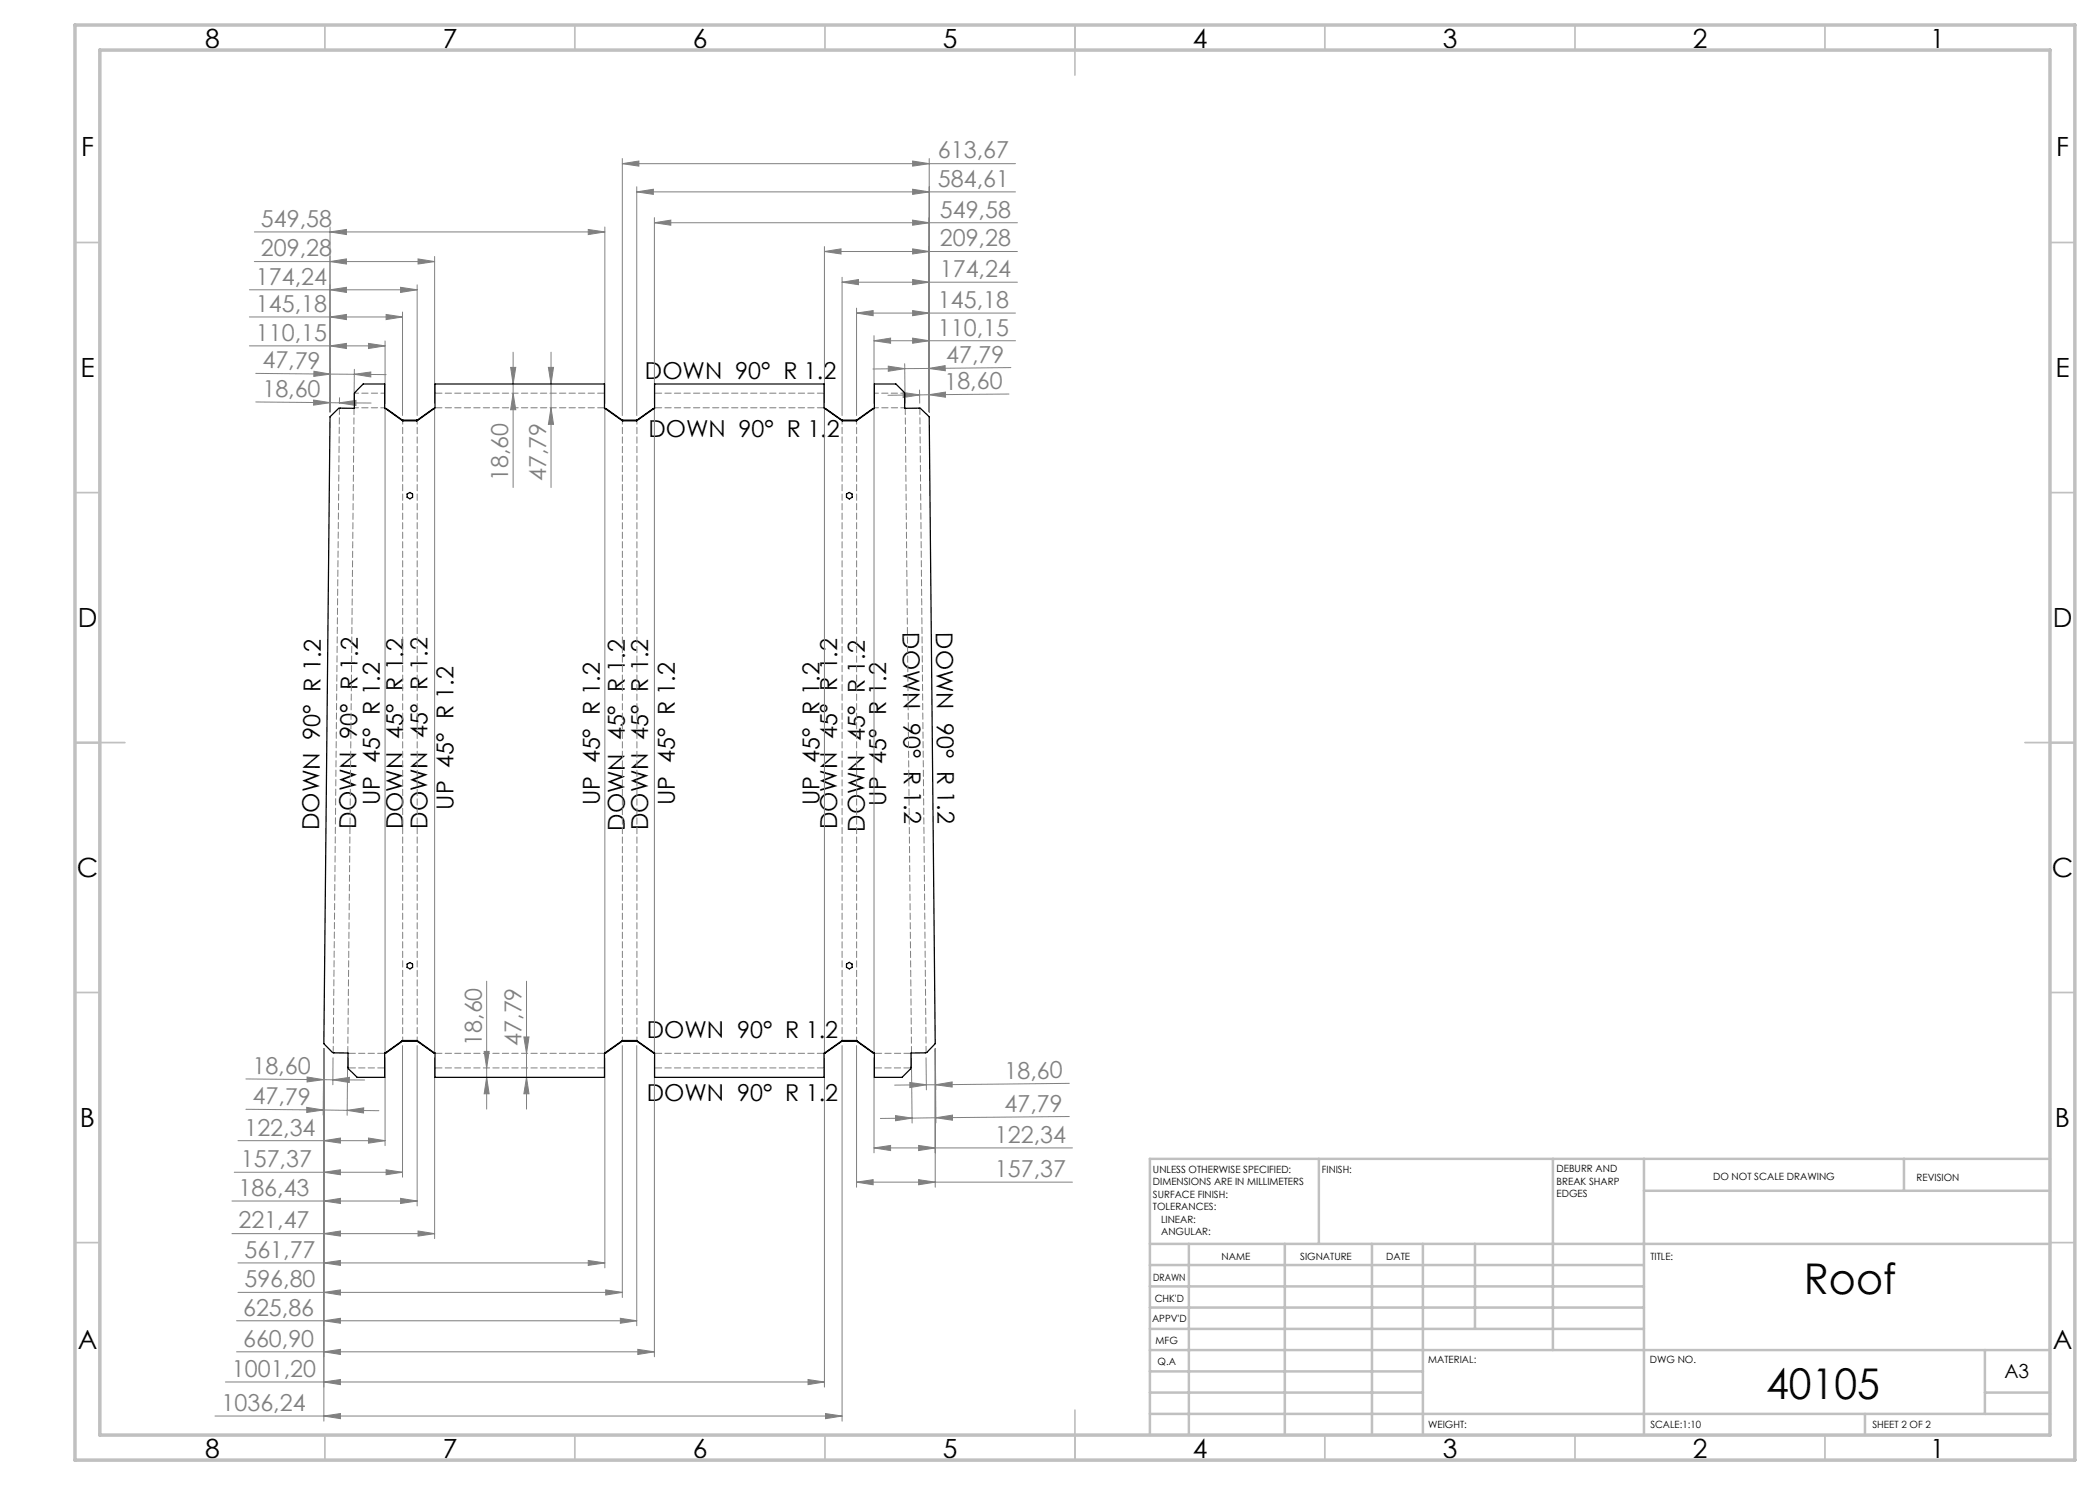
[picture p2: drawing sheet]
<svg xmlns="http://www.w3.org/2000/svg" width="420mm" height="297mm" viewBox="0 0 420 297" stroke-linecap="round" stroke-linejoin="round" font-family="sans-serif">
<g fill="none" stroke="#808080" stroke-width=".2">
<path d="M124.5 32.7l3.3-.5v1zM124.5 31.7v51.4M124.5 32.7h78.6M127.4 38.4l3.3-.6v1.1zM127.4 37.4v45.7M127.4 38.4h75.7M182.5 37.8l3.3 .6-3.3 .5zM182.5 32.2l3.3 .5-3.3 .5zM185.8 31.7v50.7M49.9 58h33.5M50.9 46.4h70.1M50.9 52.3h36"/>
<path d="M66 58l3.3-.5v1zM66 46.4l3.3-.5v1zM66 52.3l3.3-.5v1zM66 45.4v37M80.1 57.5l3.3 .5-3.3 .5zM83.4 57v26.1M83.6 51.8l3.3 .5-3.3 .5zM86.9 51.3v29.3M117.7 45.9l3.3 .5-3.3 .5zM121 45.4v35.3M130.9 44.6l3.3-.6v1zM130.9 43.5v37.2"/>
<path d="M130.9 44.6h72.6M164.9 50.3l3.3-.5v1zM164.9 49.3v31.3M164.9 50.3h38.6M168.4 56.4l3.3-.5v1zM168.4 55.5v27.6M168.4 56.4h35.1M182.5 55.9l3.3 .5-3.3 .5zM182.5 49.8l3.3 .5-3.3 .5zM182.5 44l3.3 .6-3.3 .4zM49.9 63.4h30.6M49.9 69.2h27.1"/>
<path d="M51.2 74.7l19.7 .2M62.8 74.3l3.3 .5-3.3 .5zM66 63.4l3.3-.5v1zM66 69.2l3.3-.5v1zM66 79.5v2.9M66.1 73.8l-.1 8.6M67.9 79.5v1.1M70.9 74.9l3.3-.5v1zM70.9 73.9l-.1 6.7M70.9 74.9h6.3M73.7 68.7l3.3 .5-3.3 .5zM77 68.2v12.5"/>
<path d="M77.2 62.9l3.3 .5-3.3 .5zM80.5 62.4v20.7M102.1 73.5h1.1l-.6 3.3zM102.6 78.7l.6 3.2h-1.1zM102.6 70.4v27.1M109.7 73.5h1l-.5 3.3zM110.2 70.4v27.1M171.3 62.6l3.3-.5v1zM171.3 61.6v21.5M171.3 62.6h31.8M174.8 68.2l3.3-.6v1zM174.8 67.1v13.6"/>
<path d="M174.8 68.2h28.3M177.7 73.2l3.2 .5-3.2 .6zM180.6 78.5l3.3 .5-3.3 .5zM180.9 72.7l.1 7.9M180.9 73.7l-6.3 .1M182.5 67.6l3.3 .6-3.3 .4zM182.5 62.1l3.3 .5-3.3 .5zM183.9 78v2.6M183.9 79l-6.3 .1M185.7 72.7l.1 9.7M185.7 73.7h-4.8M185.7 73.7l3.3-.6 .1 1.1z"/>
<path d="M185.8 78.9l-1.9 .1M185.8 78.9l3.3-.5v1zM201.8 78.8l-16 .1M202.2 73.5l-16.5 .2M51.2 80.4l14.8 .1M62.7 80l3.3 .5-3.3 .5zM66 80.5l1.9 .1M67.9 80.6l3.3-.5v1zM67.9 80.6h6.3M77 81.7v128.9M86.9 81.7v128.9M110.2 81.6l.5 3.3h-1z"/>
<path d="M121 81.7v128.9M130.9 81.7v128.9M164.9 81.7v128.9M174.8 81.7v128.9M97.3 196.2v25.6M105.3 196.2v25.6M49.2 215.8l15.5 .1M61.4 215.4l3.3 .5-3.3 .5zM64.7 215.9l1.9 .1M66.6 216l3.3-.5-.1 1zM66.6 216h6.3M66.6 211.6v5.4"/>
<path d="M69.5 211.6l-.1 11.5M77 211.6v17.5M80.5 209.1v26.3M83.4 209.1v32.1M86.9 211.6v36.1M96.8 210.3h1l-.5 3.3zM97.3 215.5l.5 3.3h-1zM104.8 207.4h1l-.5 3.3zM105.3 215.5l.5 3.3h-1zM121 211.6v42M124.5 209.1v50.4M127.4 209.1v56"/>
<path d="M130.9 211.6v59.8M164.9 211.6v65.8M168.4 209.1v75.1M171.3 209.1v28.4M174.8 211.6v19M182 216.5l3.3 .5-3.3 .5zM182.3 211.6l.1 13M185.2 211.6l.1 6.4M185.3 217h-6.4M185.3 217h1.8M187 209.8v27.7M187 209.8l.1 8.1"/>
<path d="M187 209.8l.2 14.8M187.1 217l3.3-.6v1zM213.9 216.7l-26.8 .3M46.8 234.5h33.7M47.6 228.1h29.4M49.2 221.9l15.5 .1M61.3 221.5l3.4 .5-3.4 .5zM64.6 223l.2-13.2v74.4M64.7 222l4.7 .1M64.8 234.5l3.3-.5v.9zM64.8 228.1l3.3-.5v1zM69.4 222.1l3.3-.5v1z"/>
<path d="M69.4 222.1h6.4M73.7 227.6l3.3 .5-3.3 .5zM77.2 234l3.3 .5-3.3 .4zM80.1 239.7l3.3 .5-3.3 .5zM171.3 236.4l3.3-.5v1.1zM171.3 236.4h43.2M174.8 229.6l3.3-.5v1zM174.8 229.6h39.7M179.1 223.1l3.3 .5-3.3 .6zM182.4 223.6l-6.3 .1M183.7 229.1l3.3 .5-3.3 .5zM183.7 235.9l3.3 .5-3.3 .6z"/>
<path d="M187.2 223.6h-4.8M187.2 223.6l3.3-.6v1zM213.9 223.3l-26.7 .3M46.4 240.2h37M46.4 246.7h40.5M47.6 258.5h76.9M47.6 252.6h73.4M64.8 240.2l3.3-.5v1zM64.8 258.5l3.3-.5v1zM64.8 252.6l3.3-.5v1zM64.8 246.7l3.3-.5v1zM83.6 246.2l3.3 .5-3.3 .5z"/>
<path d="M117.7 252.1l3.3 .5-3.3 .5zM121.1 258l3.4 .5-3.4 .5zM45.1 276.4h119.8M47.3 264.2h80.1M47.3 270.4h83.6M64.8 264.2l3.3-.5v1zM64.8 276.4l3.3-.5v1zM64.8 270.4l3.3-.5v1zM124.1 263.7l3.3 .5-3.3 .5zM127.6 269.9l3.3 .5-3.3 .5zM161.6 275.9l3.3 .5-3.3 .5zM43 283.2h125.4"/>
<path d="M64.8 283.2l3.3-.5v1zM165.1 282.7l3.3 .5-3.3 .5z"/>
</g>
<path d="M70.9 78.6h6.1M174.9 78.6h6M70.9 81.6h6.1M80.5 84.1v124M124.5 84.1v124M168.4 84.1v124M174.9 81.6h6.1M83.4 208.1v-124M127.4 208.1v-124M171.3 208.1v-124" fill="none" stroke="#808080" stroke-width=".2" stroke-dasharray="1.3 .6" stroke-dashoffset=".5"/>
<path d="M77 210.7h-7.4M77 213.6h-7.3M182.2 213.6h-7.3M182.2 210.7h-7.3" fill="none" stroke="#808080" stroke-width=".2" stroke-dasharray="1.3 .6" stroke-dashoffset="-.2"/>
<path d="M87 78.6h33.9M131 78.6h33.9M87 81.6h33.9M131 81.6h33.9M120.9 210.7h-33.9M120.9 213.6h-33.9M164.9 210.7h-33.9M164.9 213.6h-33.9" fill="none" stroke="#808080" stroke-width=".2" stroke-dasharray="1.3 .6" stroke-dashoffset="-.1"/>
<path d="M181 81.6l1.3 129M184 81.6l1.2 128.9M66.6 210.5l1.3-128.9M69.6 210.6l1.2-129" fill="none" stroke="#808080" stroke-width=".2" stroke-dasharray="1.3 .6"/>
<g fill="none" stroke="#c0c0c0" stroke-width=".35">
<path d="M65 5v5M115 5v5M165 5v5M215 5v10M265 5v5M315 5v5M365 5v5M15 48.5h5M410 48.5h5M15 98.5h5M410 98.5h5M15 148.5h10"/>
<path d="M405 148.5h10M15 198.5h5M410 198.5h5M15 248.5h5M410 248.5h5M65 287v5M115 287v5M165 287v5M215 282v10M265 287v5M315 287v5M365 287v5"/>
</g>
<g fill="none" stroke="#c0c0c0" stroke-width=".5">
<path d="M263.8 231.8v17M310.6 231.8v38.2M328.8 231.8v55.2M328.8 238.2h81.2M380.8 231.8v6.4M410 231.8h-180v55.2M230 248.8h180M230 257.3h98.8M230 253h98.8M237.8 248.8v38.2M257 248.8v38.2M274.4 248.8v38.2"/>
<path d="M284.6 248.8v38.2M295 248.8v17M230 265.8h98.8M230 261.5h98.8M230 278.5h54.6M230 274.3h54.6M230 270h180M397 278.5h13M397 270v12.8M230 282.8h180M373 282.8v4.2"/>
</g>
<path d="M15 5h400v287h-400zM20 10h390v277h-390z" fill="none" stroke="#c0c0c0" stroke-width=".7"/>
<g fill="#808080">
<path d="M64.8 240.2l3.3-.5v1zM80.1 239.7l3.3 .5-3.3 .5zM66 58l3.3-.5v1zM80.1 57.5l3.3 .5-3.3 .5z"/>
<path d="M64.8 258.5l3.3-.5v1zM121.1 258l3.4 .5-3.4 .5z"/>
<path d="M64.8 252.6l3.3-.5v1zM117.7 252.1l3.3 .5-3.3 .5zM66 46.4l3.3-.5v1zM117.7 45.9l3.3 .5-3.3 .5z"/>
<path d="M64.8 264.2l3.3-.5v1zM124.1 263.7l3.3 .5-3.3 .5z"/>
<path d="M64.8 276.4l3.3-.5v1zM161.6 275.9l3.3 .5-3.3 .5z"/>
<path d="M64.8 234.5l3.3-.5v.9zM77.2 234l3.3 .5-3.3 .4zM66 63.4l3.3-.5v1zM77.2 62.9l3.3 .5-3.3 .5z"/>
<path d="M64.8 246.7l3.3-.5v1zM83.6 246.2l3.3 .5-3.3 .5zM66 52.3l3.3-.5v1zM83.6 51.8l3.3 .5-3.3 .5z"/>
<path d="M64.8 283.2l3.3-.5v1zM165.1 282.7l3.3 .5-3.3 .5z"/>
<path d="M64.8 270.4l3.3-.5v1zM127.6 269.9l3.3 .5-3.3 .5z"/>
<path d="M183.7 229.1l3.3 .5-3.3 .5zM174.8 229.6l3.3-.5v1zM183.7 235.9l3.3 .5-3.3 .6zM171.3 236.4l3.3-.5v1.1zM182.5 67.6l3.3 .6-3.3 .4zM174.8 68.2l3.3-.6v1zM182.5 62.1l3.3 .5-3.3 .5zM171.3 62.6l3.3-.5v1zM182.5 55.9l3.3 .5-3.3 .5zM168.4 56.4l3.3-.5v1zM182.5 49.8l3.3 .5-3.3 .5zM164.9 50.3l3.3-.5v1zM182.5 44l3.3 .6-3.3 .4zM130.9 44.6l3.3-.6v1zM182.5 37.8l3.3 .6-3.3 .5zM127.4 38.4l3.3-.6v1.1zM182.5 32.2l3.3 .5-3.3 .5zM124.5 32.7l3.3-.5v1z"/>
<path d="M187.1 217l3.3-.6v1zM182 216.5l3.3 .5-3.3 .5zM187.2 223.6l3.3-.6v1zM179.1 223.1l3.3 .5-3.3 .6zM185.8 78.9l3.3-.5v1zM180.6 78.5l3.3 .5-3.3 .5zM185.7 73.7l3.3-.6 .1 1.1zM177.7 73.2l3.2 .5-3.2 .6z"/>
<path d="M105.3 215.5l.5 3.3h-1zM104.8 207.4h1l-.5 3.3z"/>
<path d="M97.3 215.5l.5 3.3h-1zM96.8 210.3h1l-.5 3.3z"/>
<path d="M102.1 73.5h1.1l-.6 3.3zM102.6 78.7l.6 3.2h-1.1zM109.7 73.5h1l-.5 3.3zM110.2 81.6l.5 3.3h-1z"/>
<path d="M61.4 215.4l3.3 .5-3.3 .5zM66.6 216l3.3-.5-.1 1zM62.7 80l3.3 .5-3.3 .5zM67.9 80.6l3.3-.5v1z"/>
<path d="M61.3 221.5l3.4 .5-3.4 .5zM69.4 222.1l3.3-.5v1zM62.8 74.3l3.3 .5-3.3 .5zM70.9 74.9l3.3-.5v1z"/>
<path d="M64.8 228.1l3.3-.5v1zM73.7 227.6l3.3 .5-3.3 .5zM66 69.2l3.3-.5v1zM73.7 68.7l3.3 .5-3.3 .5z"/>
</g>
<g fill="none" stroke="#000" stroke-width=".25">
<path d="M77.1 81.7l3.3 2.4M80.4 84l-3.2-2.3h-.3v-4.9h-4.3l-1.7 1.7v3.2h-3.2l-1.7 1.7-1.2 125.3 1.7 1.8 3.1 .1 .1 3.1 1.7 1.8h5.5v-4.9h.3l3.2-2.3M80.4 84.1l.2 .1M80.6 84.2h2.8M80.6 84h2.8M80.6 84l-.2-.1v.2M80.6 84v.2M81.4 98.8l.6-.3 .5 .3v.6l-.5 .4-.6-.4zM83.4 84v.2M83.5 84.1l-.1 .1M83.5 84v.1M83.5 84l-.1 .1"/>
<path d="M86.9 81.7l-3.4 2.3M86.9 81.7l.1-.1v-4.8h33.9v4.9h.3l3.2 2.3M86.9 81.7l-3.4 2.4M121 81.7l3.4 2.4M124.4 84.1l.1 .1M124.5 84.2h2.8M124.5 84h2.8M124.5 84v.2M124.5 84l-.1-.1v.2M127.3 84v.2M127.4 84.1l-.1 .1M127.4 84v.1"/>
<path d="M127.4 84l-.1 .1M130.8 81.7l-3.4 2.4M165 81.7l-.2-.1v-4.8h-33.9v4.9h-.2l-3.3 2.3M165 81.7l3.3 2.3M165 81.7l3.3 2.4M168.3 84.1l.2 .1M168.5 84.2h2.7M168.5 84v.2M168.5 84h2.7M168.5 84l-.2-.1v.2M169.3 98.8l.6-.3 .5 .3v.6l-.5 .4-.6-.4zM171.2 84v.2"/>
<path d="M171.4 84l3.2-2.3h.3v-4.9h4.3l1.7 1.7v3.2h3.2l1.7 1.7 1.2 125.3-1.7 1.8-3.1 .1-.1 3.1-1.7 1.8h-5.5v-4.9h-.3l-3.2-2.3M171.4 84.1l-.2 .1M171.4 84v.1M171.4 84l-.2 .1M174.7 81.7l-3.3 2.4M81.4 192.8l.6-.3 .5 .3v.7l-.5 .3-.6-.3zM169.3 192.8l.6-.3 .5 .3v.7l-.5 .3-.6-.3zM80.4 208.2l-3.3 2.4M80.4 208.2v.1M80.6 208.1h2.8M80.6 208.1l-.2 .1M80.6 208.1v.1h2.8"/>
<path d="M80.6 208.2l-.2 .1M83.4 208.1l.1 .1M83.4 208.1v.1M83.4 208.2l.1 .1M83.5 208.3l3.2 2.3h.3v4.9h33.9v-4.9h.1M83.5 208.2l3.4 2.4M83.5 208.2v.1M124.4 208.3l-3.4 2.3M124.4 208.2l-3.4 2.4M124.4 208.2v.1M124.5 208.1h2.8M124.5 208.1l-.1 .1"/>
<path d="M124.5 208.1v.1h2.8M124.5 208.2l-.1 .1M127.3 208.1l.1 .1M127.3 208.2l.1 .1M127.3 208.1v.1M127.4 208.3l3.3 2.3h.2v4.9h33.9v-4.9h.2M127.4 208.2l3.4 2.4M127.4 208.2v.1M168.3 208.3l-3.3 2.3M168.3 208.2l-3.3 2.4M168.3 208.2v.1M168.5 208.1h2.7"/>
<path d="M168.5 208.1l-.2 .1M168.5 208.1v.1h2.7M168.5 208.2l-.2 .1M171.2 208.1l.2 .1M171.2 208.2l.2 .1M171.2 208.1v.1M171.4 208.2l3.3 2.4M171.4 208.2v.1"/>
</g>
<g font-size="8.5">
<text x="360.8" y="258.8">Roof</text>
<text x="353.2" y="279.7">40105</text>
</g>
<g font-size="5.3">
<text x="41" y="9.5">8</text>
<text x="88.5" y="9.5">7</text>
<text x="138.5" y="9.5">6</text>
<text x="188.5" y="9.5">5</text>
<text x="238.5" y="9.5">4</text>
<text x="288.5" y="9.5">3</text>
<text x="338.5" y="9.5">2</text>
<text x="386" y="9.5">1</text>
<text x="16.2" y="31.2">F</text>
<text x="411.2" y="31.2">F</text>
<text x="16.1" y="75.5">E</text>
<text x="411.1" y="75.5">E</text>
<text x="15.5" y="125.5">D</text>
<text x="410.5" y="125.5">D</text>
<text x="15.4" y="175.5">C</text>
<text x="410.4" y="175.5">C</text>
<text x="16" y="225.5">B</text>
<text x="411" y="225.5">B</text>
<text x="15.5" y="269.7">A</text>
<text x="410.5" y="269.7">A</text>
<text x="41" y="291.5">8</text>
<text x="88.5" y="291.5">7</text>
<text x="138.5" y="291.5">6</text>
<text x="188.5" y="291.5">5</text>
<text x="238.5" y="291.5">4</text>
<text x="288.5" y="291.5">3</text>
<text x="338.5" y="291.5">2</text>
<text x="386" y="291.5">1</text>
</g>
<g font-size="4.7" fill="#808080">
<text x="187.6" y="31.7">613,67</text>
<text x="187.6" y="37.3">584,61</text>
<text x="52.2" y="45.4">549,58</text>
<text x="188" y="43.5">549,58</text>
<text x="52.2" y="51.3">209,28</text>
<text x="188" y="49.3">209,28</text>
<text x="51.2" y="56.9">174,24</text>
<text x="188" y="55.4">174,24</text>
<text x="51.2" y="62.4">145,18</text>
<text x="187.6" y="61.6">145,18</text>
<text x="51.2" y="68.2">110,15</text>
<text x="187.6" y="67.1">110,15</text>
<text x="52.5" y="73.6" transform="rotate(1 52.5 73.6)">47,79</text>
<text x="188.9" y="77.9" transform="rotate(-1 188.9 77.9)">18,60</text>
<text x="189.3" y="72.6" transform="rotate(-1 189.3 72.6)">47,79</text>
<text x="52.5" y="79.4" transform="rotate(1 52.5 79.4)">18,60</text>
<text x="101.6" y="96.2" transform="rotate(-90 101.6 96.2)">18,60</text>
<text x="109.2" y="96.2" transform="rotate(-90 109.2 96.2)">47,79</text>
<text x="96.3" y="209.2" transform="rotate(-90 96.3 209.2)">18,60</text>
<text x="104.3" y="209.2" transform="rotate(-90 104.3 209.2)">47,79</text>
<text x="50.5" y="214.8" transform="rotate(1 50.5 214.8)">18,60</text>
<text x="200.9" y="215.8" transform="rotate(-1 200.9 215.8)">18,60</text>
<text x="50.5" y="220.8" transform="rotate(1 50.5 220.8)">47,79</text>
<text x="48.9" y="227.1">122,34</text>
<text x="200.9" y="222.4" transform="rotate(-1 200.9 222.4)">47,79</text>
<text x="48.2" y="233.4">157,37</text>
<text x="199" y="228.6">122,34</text>
<text x="47.7" y="239.2">186,43</text>
<text x="199" y="235.4">157,37</text>
<text x="47.7" y="245.7">221,47</text>
<text x="48.9" y="251.6">561,77</text>
<text x="48.9" y="257.5">596,80</text>
<text x="48.6" y="263.1">625,86</text>
<text x="48.6" y="269.3">660,90</text>
<text x="46.4" y="275.4">1001,20</text>
<text x="44.3" y="282.2">1036,24</text>
</g>
<g font-size="4.7">
<text x="129" y="75.9">DOWN 90° R 1.2</text>
<text x="129.7" y="87.3">DOWN 90° R 1.2</text>
<text x="180.5" y="126.5" transform="rotate(89 180.5 126.5)">DOWN 90° R 1.2</text>
<text x="187.2" y="126.5" transform="rotate(89 187.2 126.5)">DOWN 90° R 1.2</text>
<text x="76" y="161.1" transform="rotate(-90 76 161.1)">UP 45° R 1.2</text>
<text x="90.7" y="161.9" transform="rotate(-90 90.7 161.9)">UP 45° R 1.2</text>
<text x="120" y="161.1" transform="rotate(-90 120 161.1)">UP 45° R 1.2</text>
<text x="135" y="161.1" transform="rotate(-90 135 161.1)">UP 45° R 1.2</text>
<text x="163.9" y="161.1" transform="rotate(-90 163.9 161.1)">UP 45° R 1.2</text>
<text x="177.3" y="161.1" transform="rotate(-90 177.3 161.1)">UP 45° R 1.2</text>
<text x="63.8" y="166" transform="rotate(-89 63.8 166)">DOWN 90° R 1.2</text>
<text x="71.2" y="165.8" transform="rotate(-89 71.2 165.8)">DOWN 90° R 1.2</text>
<text x="80.6" y="165.9" transform="rotate(-90 80.6 165.9)">DOWN 45° R 1.2</text>
<text x="85.5" y="165.7" transform="rotate(-90 85.5 165.7)">DOWN 45° R 1.2</text>
<text x="125" y="166.1" transform="rotate(-90 125 166.1)">DOWN 45° R 1.2</text>
<text x="129.6" y="166" transform="rotate(-90 129.6 166)">DOWN 45° R 1.2</text>
<text x="167.4" y="165.9" transform="rotate(-90 167.4 165.9)">DOWN 45° R 1.2</text>
<text x="173" y="166.3" transform="rotate(-90 173 166.3)">DOWN 45° R 1.2</text>
<text x="129.4" y="207.7">DOWN 90° R 1.2</text>
<text x="129.4" y="220.2">DOWN 90° R 1.2</text>
</g>
<text font-size="3.9" x="400.9" y="275.5">A3</text>
<g font-size="2">
<text x="230.6" y="234.6">UNLESS OTHERWISE SPECIFIED:</text>
<text x="230.6" y="237.1">DIMENSIONS ARE IN MILLIMETERS</text>
<text x="230.6" y="239.6">SURFACE FINISH:</text>
<text x="264.4" y="234.6">FINISH:</text>
<text x="311.3" y="234.5">DEBURR AND</text>
<text x="311.3" y="237">BREAK SHARP</text>
<text x="311.3" y="239.5">EDGES</text>
<text x="342.6" y="236">DO NOT SCALE DRAWING</text>
<text x="383.3" y="236.2">REVISION</text>
<text x="230.6" y="242.1">TOLERANCES:</text>
<text x="232.2" y="244.6">LINEAR:</text>
<text x="232.2" y="247.1">ANGULAR:</text>
<text x="244.3" y="252">NAME</text>
<text x="260" y="251.9">SIGNATURE</text>
<text x="277.2" y="251.9">DATE</text>
<text x="330.1" y="251.9">TITLE:</text>
<text x="230.6" y="256.1">DRAWN</text>
<text x="230.9" y="260.3">CHK'D</text>
<text x="230.4" y="264.4">APPV'D</text>
<text x="231.1" y="268.8">MFG</text>
<text x="231.5" y="273">Q.A</text>
<text x="285.6" y="272.5">MATERIAL:</text>
<text x="330" y="272.5">DWG NO.</text>
<text x="285.6" y="285.5">WEIGHT:</text>
<text x="330.1" y="285.6">SCALE:1:10</text>
<text x="374.5" y="285.6">SHEET 2 OF 2</text>
</g>
</svg>
